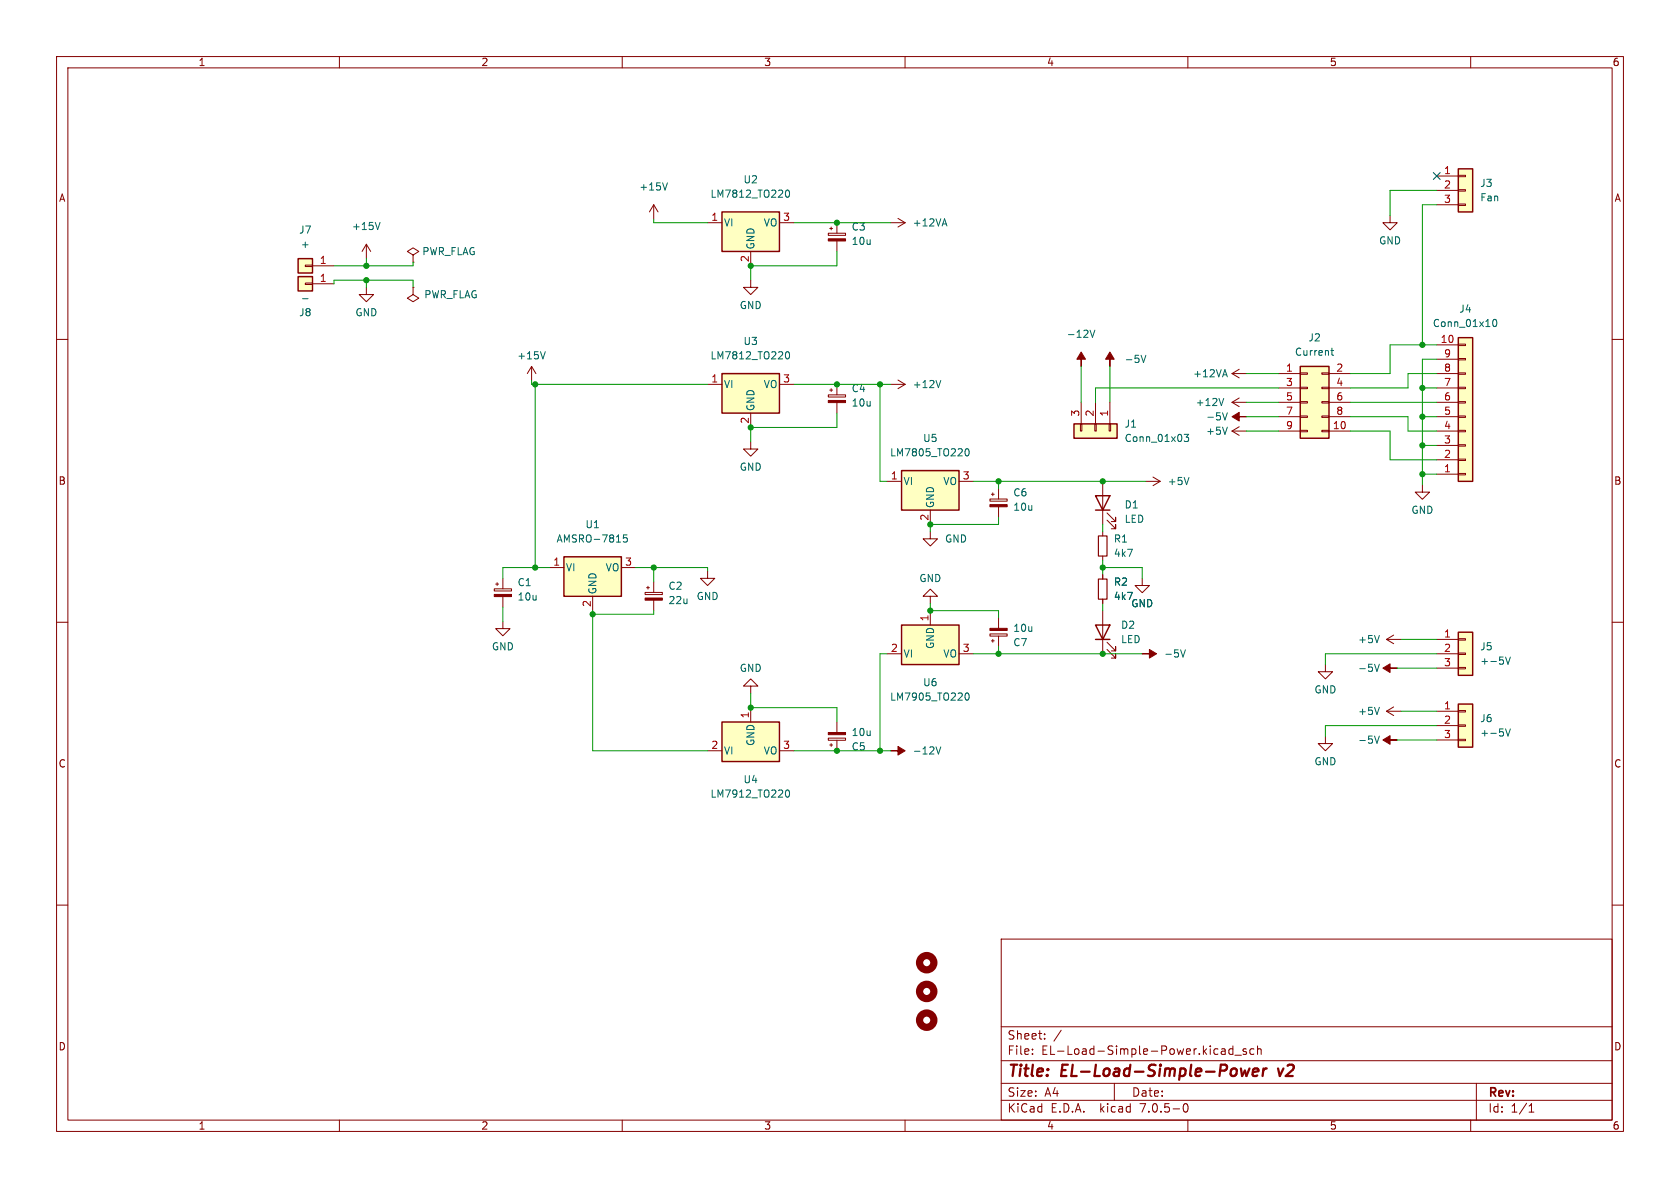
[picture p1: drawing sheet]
<svg xmlns="http://www.w3.org/2000/svg" width="297mm" height="210mm" viewBox="0 0 297 210" stroke-linecap="round" stroke-linejoin="round" font-family="sans-serif">
<g fill="none" stroke="#840000" stroke-width=".18">
<path d="M10 10h277v190h-277zM12 12h273v186h-273zM60 10v2M110 10v2M160 10v2M210 10v2M260 10v2M115.6 36.2l-.8 1.3M115.6 36.2v2.5M115.6 36.2l.7 1.3M125.1 39.4h2.5M137.8 39.4h2.5"/>
<path d="M148 39.4v1.8M157.5 39.4h2.5M158.7 38.6l1.3 .8M160 39.4l-1.3 .7M245.7 38.1v1.3h1.3l-1.3 1.2-1.2-1.2h1.2M254 31.1h3.8M254 33.7h3.8M254 36.2h3.8M257.8 36.1h1.3v.2h-1.3zM257.8 33.5h1.3v.3h-1.3zM257.8 31h1.3v.2h-1.3zM10 60h2"/>
<path d="M54 46.9h1.2v.2h-1.2zM54 50h1.2v.3h-1.2zM55.2 47h3.9M55.2 50.2h3.9M64.8 50.8v1.3h1.2l-1.2 1.2-1.3-1.2h1.3M64.8 43.2l-.8 1.3M64.8 43.2v2.5M64.8 43.2l.7 1.3M73 50.8v1.3l1 .6-1 .6-1-.6 1-.6M73 50.8h.1M73 45.1l1-.6-1-.7-1 .7 1 .6v1.3M73 46.4h.1"/>
<path d="M132.7 49.5v1.3h1.3l-1.3 1.3-1.3-1.3h1.3M132.7 44.5v2.5M146.4 41.2h3.1v.4h-3.1zM146.7 40.4h.5M146.9 40.1v.5M148 42.6v1.9M285 60h2M94 64.8l-.8 1.2M94 64.8v2.5M94 64.8l.7 1.2M125.1 67.9h2.5M132.7 78.1v1.3h1.3l-1.3 1.2-1.3-1.2h1.3"/>
<path d="M132.7 73v2.6M137.8 67.9h2.5M146.4 69.8h3.1v.4h-3.1zM146.7 69h.5M146.9 68.7v.5M148 67.9v1.9M148 71.2v1.8M157.5 67.9h2.5M158.7 67.2l1.3 .7M160 67.9l-1.3 .8M191 74.9h.3v1.3h-.3zM191.1 71.1v3.8"/>
<path d="M193.5 74.9h.3v1.3h-.3zM193.7 71.1v3.8M196.1 74.9h.2v1.3h-.2zM196.2 71.1v3.8M217.8 71.1l1.3 .8M217.8 71.1h2.5M217.8 66l1.3 .8M217.8 66h2.5M217.8 76.2l1.3 .8M217.8 76.2h2.5M219.1 70.4l-1.3 .7M219.1 65.3l-1.3 .7"/>
<path d="M219.1 75.4l-1.3 .8M226.1 71.1h3.8M226.1 66h3.8M226.1 76.2h3.8M226.1 68.6h3.8M226.1 73.7h3.8M229.9 76.1h1.2v.2h-1.2zM229.9 73.5h1.2v.3h-1.2zM229.9 71h1.2v.2h-1.2zM229.9 68.5h1.2v.2h-1.2zM229.9 65.9h1.2v.3h-1.2zM233.7 76.1h1.2v.2h-1.2z"/>
<path d="M233.7 73.5h1.2v.3h-1.2zM233.7 71h1.2v.2h-1.2zM233.7 68.5h1.2v.2h-1.2zM233.7 65.9h1.2v.3h-1.2zM234.9 71.1h3.9M234.9 66h3.9M234.9 76.2h3.9M234.9 68.6h3.9M234.9 73.7h3.9M254 71.1h3.8M254 66h3.8M254 76.2h3.8"/>
<path d="M254 68.6h3.8M254 73.7h3.8M254 61h3.8M254 78.7h3.8M254 63.5h3.8M257.8 60.8h1.3v.3h-1.3zM257.8 63.4h1.3v.2h-1.3zM257.8 65.9h1.3v.3h-1.3zM257.8 68.5h1.3v.2h-1.3zM257.8 71h1.3v.2h-1.3zM257.8 73.5h1.3v.3h-1.3zM257.8 76.1h1.3v.2h-1.3z"/>
<path d="M257.8 78.6h1.3v.3h-1.3zM156.8 85.1h2.6M164.5 94v1.3h-1.3l1.3 1.2 1.2-1.2h-1.2M164.5 90.2v2.5M169.5 85.1h2.6M175 88.2h3.1v.4h-3.1zM175.3 87.4h.5M175.5 87.1v.5M176.5 86.4v1.8M176.5 89.6v1.8M194.9 85.1v7.6M194.9 94v.7"/>
<path d="M194.9 98.3v.8M195.7 91.9l1.5 1.6v-.8v.8h-.7M195.7 90.7l1.5 1.5v-.8v.8h-.7M202.6 85.1h2.5M203.8 84.3l1.3 .8M205.1 85.1l-1.3 .8M251.5 85.7v1.3h1.2l-1.2 1.3-1.3-1.3h1.3M254 83.8h3.8M254 81.3h3.8M257.8 81.2h1.3v.2h-1.3zM257.8 83.7h1.3v.2h-1.3zM10 110h2"/>
<path d="M87.4 104.1h3v.4h-3zM87.6 103.3h.5M87.9 103v.5M88.9 109.9v1.2h1.3l-1.3 1.3-1.3-1.3h1.3M88.9 102.2v1.9M88.9 105.5v1.8M97.2 100.3h2.5M104.8 105.4v2.6M109.9 100.3h2.5M114 104.7h3.1v.4h-3.1zM114.3 103.9h.5M114.6 103.6v.5"/>
<path d="M115.6 102.9v1.8M115.6 106.1v1.9M125.1 101v1.2h1.3l-1.3 1.3-1.3-1.3h1.3M156.8 115.6h2.6M164.5 105.4h-1.3l1.3-1.3 1.2 1.3h-1.2v1.3M164.5 108v2.5M169.5 115.6h2.6M175 112.1h3.1v.3h-3.1zM175.3 113.3h.5M175.5 113v.5M176.5 109.2v1.9M176.5 112.4v1.9"/>
<path d="M194.9 101.6v.8M194.9 105.9v.8M194.9 108v7.6M195.7 114.8l1.5 1.5v-.7v.7h-.7M195.7 113.5l1.5 1.6v-.8v.8h-.7M201.9 102.2v1.3h1.3l-1.3 1.3-1.2-1.3h1.2M234.3 117.5v1.2h1.3l-1.3 1.3-1.3-1.3h1.3M245.1 113h2.5M245.1 113l1.3 .8M246.4 112.3l-1.3 .7M254 113h3.8M254 115.6h3.8"/>
<path d="M254 118.1h3.8M257.8 118h1.3v.2h-1.3zM257.8 115.4h1.3v.3h-1.3zM257.8 112.9h1.3v.3h-1.3zM285 110h2M125.1 132.7h2.5M132.7 121.3h-1.3l1.3-1.3 1.3 1.3h-1.3v1.3M132.7 125.1v2.5M137.8 132.7h2.5M146.4 130.5h3.1v.4h-3.1zM146.7 131.7h.5M146.9 131.4v.6"/>
<path d="M148 127.6v1.9M148 130.9v1.8M234.3 130.2v1.2h1.3l-1.3 1.3-1.3-1.3h1.3M245.1 125.7h2.5M245.1 125.7l1.3 .8M246.4 125l-1.3 .7M254 125.7h3.8M254 128.3h3.8M254 130.8h3.8M257.8 130.7h1.3v.2h-1.3zM257.8 128.1h1.3v.3h-1.3zM257.8 125.6h1.3v.3h-1.3z"/>
<path d="M10 160h2M285 160h2M177 166h108v32h-108zM60 198v2M110 198v2M160 198v2M177 194.5h108M177 191.5h108M177 187.5h108M177 181.5h108M182.5 186.3v.1M182.5 185.5v.1"/>
<path d="M184.7 183.6v.1M184.7 182.8v.1M187.6 182.1l-1.3 2M197 191.5v3M209.3 195.2l.2-.1a.81 .81 0 0 1 .6 .6 .81 .81 0 0 1-.3 .8l-.1 .1a.81 .81 0 0 1-.4-1.4zM210 198v2M216 185.5h.5l.1 .9M216 186.3h.6M216.6 185.8l-.6 .1M218 185.5l-.5-.1-.3 .3v.4l.2 .2h.6M218 184.9v1.5M218.3 186.5h1.2"/>
<path d="M220.3 185.5l-.3-.1-.3 .2 .1 .2 .5 .2v.3h-.6M221.7 185.5l-.5-.1-.2 .3v.4l.1 .2h.6M222.3 185.5l.2-.1 .4 .1 .1 .9M222.3 184.9v1.5M260 198v2M261 191.5v6.5M270.3 196.6h.9M270.3 195.5l.4-.4v1.5"/>
</g>
<path d="M219.4 188.9l.2 1.3 .5-.9 .2 .9 .6-1.3M221.5 189.5l1-.1-.1-.4-.6-.1-.3 .3v.9l.2 .1 .6-.1M223.4 188.9l-.2 1.3M223.9 188.9l-.3 .1-.3 .3" fill="none" stroke="#840000" stroke-width=".4"/>
<g fill="#840000" stroke="#840000" stroke-width=".18">
<path d="M157.5 132.7h1.2v-.7l1.3 .7-1.3 .8v-.8z"/>
<path d="M146.4 129.5h3.1v.4h-3.1z"/>
<path d="M244.5 118.1l1.2-.8v.8h1.3h-1.3v.8z"/>
<path d="M146.4 70.8h3.1v.4h-3.1z"/>
<path d="M244.5 130.8l1.2-.8v.8h1.3h-1.3v.8z"/>
<path d="M217.8 73.7l1.3-.8v.8h1.2h-1.2v.7z"/>
<path d="M146.4 42.2h3.1v.4h-3.1z"/>
<path d="M201.9 115.6h1.3v-.8l1.3 .8-1.3 .7v-.7z"/>
<path d="M175 111.1h3.1v.4h-3.1z"/>
<path d="M87.4 105.1h3v.4h-3z"/>
<path d="M114 105.7h3.1v.4h-3.1z"/>
<path d="M196.2 62.2l.8 1.3h-.8v1.3v-1.3h-.7z"/>
<path d="M191.1 62.2l.8 1.3h-.8v1.3v-1.3h-.7z"/>
<path d="M175 89.2h3.1v.4h-3.1z"/>
</g>
<g fill="none" stroke="#006464" stroke-width=".18">
<path d="M67.2 39.3l-.4 1.3M118 32.3l-.4 1.3M138.9 34.1l.1-.4 .2-.1a.68 .68 0 0 1 .4 .6 .68 .68 0 0 1-.4 .7l-.2-.2-.1-.3M166.7 39.6h.6M167 38.7l.4 1.2M53.5 52.8h1M192.7 58.4l.4 1.2 .5-1.2M264 56.6l.2-.1a.68 .68 0 0 1 .4 .6 .68 .68 0 0 1-.4 .6l-.2-.1-.1-.4zM96.4 62.2l-.4 1.2M138.9 62.7l.1-.4 .2-.1a.68 .68 0 0 1 .4 .6 .68 .68 0 0 1-.4 .6l-.2-.1-.1-.3M166.3 67.3l-.4 1.2M170.6 79.8l.1-.4 .2-.1a.68 .68 0 0 1 .4 .7 .68 .68 0 0 1-.4 .6l-.2-.1-.1-.4"/>
<path d="M201.7 62.8l.5 1.3 .4-1.3M209.3 76.8h.8l-.4 .5 .4 .1v.5l-.2 .1-.6-.1M216.1 73l.5 1.2 .4-1.2M216.3 66.3h.6M216.3 70.4l-.4 1.3M216.6 65.3l.4 1.3M217 75.5l-.4 1.3M235.3 62h.5M235.5 61.5v1.1l.3 .2M110.9 94.6h-.7v.6l.2-.2 .4 .1 .1 .2v.4l-.2 .1-.5-.1M210.2 84.4l-.4 1.3M208.7 114.9l.4 1.2 .5-1.2"/>
<path d="M243 117.4l.4 1.3 .5-1.3M243.9 112.3l-.5 1.3M266.2 116.1l.4 1.3 .4-1.3M165.5 132l.4 1.3 .4-1.3M170.6 123l.1-.4 .2-.1a.68 .68 0 0 1 .4 .6 .68 .68 0 0 1-.4 .7l-.2-.2-.1-.3M243 130.1l.4 1.3 .5-1.3M243.9 125l-.5 1.3M266.2 128.8l.4 1.3 .4-1.3M138.9 140.1l.1-.3 .2-.2a.68 .68 0 0 1 .4 .7 .68 .68 0 0 1-.4 .6l-.2-.1-.1-.4"/>
</g>
<g fill="none" stroke="#840000" stroke-width="1.3">
<circle cx="163.8" cy="175.3" r="1.27"/>
<circle cx="163.8" cy="170.2" r="1.27"/>
<circle cx="163.8" cy="180.3" r="1.27"/>
</g>
<g fill="#ffffc2" stroke="#ffffc2" stroke-width=".18">
<path d="M127.6 127.6h10.2v7h-10.2z"/>
<path d="M257.8 124.5h2.5v7.6h-2.5z"/>
<path d="M257.8 111.8h2.5v7.6h-2.5z"/>
<path d="M127.6 66h10.2v7h-10.2z"/>
<path d="M127.6 37.5h10.2v7h-10.2z"/>
<path d="M189.9 74.9h7.6v2.6h-7.6z"/>
<path d="M52.7 45.7h2.5v2.6h-2.5z"/>
<path d="M52.7 48.9h2.5v2.5h-2.5z"/>
<path d="M159.4 83.2h10.1v7h-10.1z"/>
<path d="M99.7 98.4h10.2v7h-10.2z"/>
<path d="M257.8 29.8h2.5v7.7h-2.5z"/>
<path d="M229.9 64.8h5v12.7h-5z"/>
<path d="M257.8 59.7h2.5v25.4h-2.5z"/>
<path d="M159.4 110.5h10.1v7h-10.1z"/>
</g>
<g fill="none" stroke="#840000" stroke-width=".25">
<path d="M127.6 37.5h10.2v7h-10.2zM257.8 29.8h2.5v7.7h-2.5zM52.7 45.7h2.5v2.6h-2.5zM52.7 48.9h2.5v2.5h-2.5zM257.8 59.7h2.5v25.4h-2.5zM127.6 66h10.2v7h-10.2zM189.9 74.9h7.6v2.6h-7.6zM229.9 64.8h5v12.7h-5zM99.7 98.4h10.2v7h-10.2zM159.4 83.2h10.1v7h-10.1zM193.7 87.6h2.5l-1.3 2.6zM193.7 90.2h2.5"/>
<path d="M159.4 110.5h10.1v7h-10.1zM193.7 110.5h2.5l-1.3 2.5zM193.7 113h2.5M257.8 111.8h2.5v7.6h-2.5zM127.6 127.6h10.2v7h-10.2zM257.8 124.5h2.5v7.6h-2.5z"/>
</g>
<path d="M194.2 94.7h1.5v3.6h-1.5zM194.2 102.4h1.5v3.5h-1.5z" fill="none" stroke="#840000" stroke-width=".2"/>
<g fill="none" stroke="#009600" stroke-width=".18">
<path d="M115.6 38.7v.7h9.5M140.3 39.4h17.2M254 36.2h-2.5v24.8M254 33.7h-8.3v4.4M59.1 50.2v-.7h13.9v1.3M64.8 45.7v1.3M64.8 49.5v1.3M73 46.4v.6h-13.9M148 44.5v2.5h-15.3v2.5M94 67.3v.6h31.1M94.6 67.9v32.4M140.3 67.9h17.2"/>
<path d="M148 73v2.6h-15.3v2.5M155.6 67.9v17.2h1.2M191.1 64.8v6.3M196.2 64.8v6.3M220.3 73.7h5.8M220.3 71.1h5.8M220.3 76.2h5.8M220.3 66h5.8M226.1 68.6h-32.4v2.5M238.8 73.7h10.1v2.5h5.1M238.8 71.1h15.2M238.8 76.2h6.9v5.1h8.3"/>
<path d="M251.5 73.7h2.5M251.5 68.6h2.5M251.5 78.7h2.5M254 63.5h-2.5v22.2M254 66h-5.1v2.6h-10.1M254 61h-8.3v5h-6.9M172.1 85.1h30.5M176.5 91.4v1.3h-12v1.3M176.5 85.1v1.3M194.9 92.7v1.3M194.9 99.1v2.5M251.5 83.8h2.5"/>
<path d="M88.9 107.3v2.6M97.2 100.3h-8.3v1.9M104.8 108v24.7h20.3M112.4 100.3h12.7v.7M115.6 100.3v2.6M115.6 108v.6h-10.8M156.8 115.6h-1.2v17.1M164.5 106.7v1.3h12v1.2M172.1 115.6h29.8M176.5 114.3v1.3M194.9 100.3h7v1.9M194.9 106.7v1.3"/>
<path d="M247 118.1h7M247.6 113h6.4M254 115.6h-19.7v1.9M132.7 122.6v2.5h15.3v2.5M140.3 132.7h17.2M247 130.8h7M247.6 125.7h6.4M254 128.3h-19.7v1.9"/>
</g>
<path d="M253.4 30.5l1.2 1.2M254.6 30.5l-1.2 1.2" fill="none" stroke="#000084" stroke-width=".18"/>
<g fill="#009600" stroke="#009600" stroke-width=".18">
<circle cx="64.8" cy="49.5" r=".46"/>
<circle cx="64.8" cy="47" r=".46"/>
<circle cx="94.6" cy="67.9" r=".46"/>
<circle cx="132.7" cy="47" r=".46"/>
<circle cx="148" cy="39.4" r=".46"/>
<circle cx="176.5" cy="115.6" r=".46"/>
<circle cx="164.5" cy="92.7" r=".46"/>
<circle cx="194.9" cy="85.1" r=".46"/>
<circle cx="176.5" cy="85.1" r=".46"/>
<circle cx="194.9" cy="100.3" r=".46"/>
<circle cx="164.5" cy="108" r=".46"/>
<circle cx="251.5" cy="73.7" r=".46"/>
<circle cx="251.5" cy="68.6" r=".46"/>
<circle cx="251.5" cy="78.7" r=".46"/>
<circle cx="251.5" cy="83.8" r=".46"/>
<circle cx="251.5" cy="61" r=".46"/>
<circle cx="132.7" cy="75.6" r=".46"/>
<circle cx="104.8" cy="108.6" r=".46"/>
<circle cx="94.6" cy="100.3" r=".46"/>
<circle cx="115.6" cy="100.3" r=".46"/>
<circle cx="148" cy="67.9" r=".46"/>
<circle cx="194.9" cy="115.6" r=".46"/>
<circle cx="155.6" cy="67.9" r=".46"/>
<circle cx="148" cy="132.7" r=".46"/>
<circle cx="132.7" cy="125.1" r=".46"/>
<circle cx="155.6" cy="132.7" r=".46"/>
</g>
<g font-size="2.8" fill="#840000">
<text x="178" y="190.8">Title:</text>
<text x="187.5" y="190.8">EL-Load-Simple-Power</text>
<text x="226.4" y="190.8">v2</text>
</g>
<g font-size="2.1" fill="#840000">
<text x="178" y="183.9">Sheet:</text>
<text x="178" y="186.6">File:</text>
<text x="184" y="186.6">EL-Load-Simple-Power.kicad_sch</text>
<text x="178" y="196.8">KiCad</text>
<text x="178" y="194">Size:</text>
<text x="184.6" y="194">A4</text>
<text x="185.7" y="196.8">E.D.A.</text>
<text x="194.4" y="196.8">kicad</text>
<text x="200" y="194">Date:</text>
<text x="201.5" y="196.8">7.0.5-0</text>
<text x="263" y="194.2">Rev:</text>
<text x="263" y="196.8">Id:</text>
<text x="267" y="196.8">1/1</text>
</g>
<g font-size="1.8" fill="#840000">
<text x="35" y="11.8">1</text>
<text x="85" y="11.8">2</text>
<text x="135" y="11.8">3</text>
<text x="185" y="11.8">4</text>
<text x="235" y="11.8">5</text>
<text x="285" y="11.8">6</text>
<text x="10.4" y="35.8">A</text>
<text x="285.4" y="35.8">A</text>
<text x="10.3" y="85.8">B</text>
<text x="285.3" y="85.8">B</text>
<text x="10.3" y="135.8">C</text>
<text x="285.3" y="135.8">C</text>
<text x="10.3" y="185.8">D</text>
<text x="285.3" y="185.8">D</text>
<text x="35" y="199.8">1</text>
<text x="85" y="199.8">2</text>
<text x="135" y="199.8">3</text>
<text x="185" y="199.8">4</text>
<text x="235" y="199.8">5</text>
<text x="285" y="199.8">6</text>
</g>
<g font-size="1.8" fill="#006464">
<text x="113" y="33.8">+15V</text>
<text x="125.5" y="35.1">LM7812_TO220</text>
<text x="131.4" y="32.6">U2</text>
<text x="261.6" y="33.2">J3</text>
<text x="261.6" y="35.8">Fan</text>
<text x="52.8" y="41.5">J7</text>
<text x="62.2" y="40.8">+15V</text>
<text x="127.9" y="40.2">VI</text>
<text x="135" y="40.2">VO</text>
<text x="150.5" y="40.9">C3</text>
<text x="161.3" y="40.2">+12VA</text>
<text x="53.1" y="44">+</text>
<text x="74.6" y="45.3">PWR_FLAG</text>
<text x="133.5" y="44.2" transform="rotate(-90 133.5 44.2)">GND</text>
<text x="150.5" y="43.5">10u</text>
<text x="243.7" y="43.4">GND</text>
<text x="74.9" y="52.9">PWR_FLAG</text>
<text x="52.8" y="56.1">J8</text>
<text x="62.8" y="56.1">GND</text>
<text x="130.7" y="54.8">GND</text>
<text x="188.5" y="59.9">-12V</text>
<text x="253.2" y="58">Conn_01x10</text>
<text x="257.9" y="55.4">J4</text>
<text x="91.4" y="63.7">+15V</text>
<text x="125.5" y="63.7">LM7812_TO220</text>
<text x="131.4" y="61.2">U3</text>
<text x="198.8" y="64.3">-5V</text>
<text x="228.9" y="63.1">Current</text>
<text x="231.3" y="60.5">J2</text>
<text x="127.9" y="68.8">VI</text>
<text x="135" y="68.8">VO</text>
<text x="150.5" y="69.5">C4</text>
<text x="161.3" y="68.8">+12V</text>
<text x="210.9" y="66.9">+12VA</text>
<text x="211.3" y="71.9">+12V</text>
<text x="133.5" y="72.8" transform="rotate(-90 133.5 72.8)">GND</text>
<text x="150.5" y="72">10u</text>
<text x="198.8" y="75.8">J1</text>
<text x="213.2" y="74.5">-5V</text>
<text x="213.2" y="77">+5V</text>
<text x="130.7" y="83.4">GND</text>
<text x="157.3" y="80.8">LM7805_TO220</text>
<text x="163.1" y="78.3">U5</text>
<text x="198.8" y="78.3">Conn_01x03</text>
<text x="159.6" y="85.9">VI</text>
<text x="165.3" y="89.9" transform="rotate(-90 165.3 89.9)">GND</text>
<text x="166.7" y="85.9">VO</text>
<text x="179.1" y="87.9">C6</text>
<text x="206.4" y="85.9">+5V</text>
<text x="103.4" y="93.5">U1</text>
<text x="179.1" y="90.4">10u</text>
<text x="198.8" y="90">D1</text>
<text x="198.8" y="92.6">LED</text>
<text x="249.5" y="91">GND</text>
<text x="98.3" y="96.1">AMSRO-7815</text>
<text x="99.9" y="101.2">VI</text>
<text x="107.1" y="101.2">VO</text>
<text x="167" y="96.1">GND</text>
<text x="196.9" y="96.1">R1</text>
<text x="196.9" y="98.6">4k7</text>
<text x="91.4" y="103.8">C1</text>
<text x="91.4" y="106.3">10u</text>
<text x="105.6" y="105.2" transform="rotate(-90 105.6 105.2)">GND</text>
<text x="118.1" y="104.4">C2</text>
<text x="118.1" y="107">22u</text>
<text x="123.1" y="106.2">GND</text>
<text x="162.5" y="103.1">GND</text>
<text x="196.9" y="103.7">R2</text>
<text x="196.9" y="106.2">4k7</text>
<text x="199.9" y="107.5">GND</text>
<text x="179.1" y="111.9">10u</text>
<text x="198.1" y="111.3">D2</text>
<text x="198.1" y="113.9">LED</text>
<text x="240" y="113.9">+5V</text>
<text x="86.9" y="115.1">GND</text>
<text x="130.7" y="118.9">GND</text>
<text x="159.6" y="116.4">VI</text>
<text x="165.3" y="114.7" transform="rotate(-90 165.3 114.7)">GND</text>
<text x="166.7" y="116.4">VO</text>
<text x="179.1" y="114.4">C7</text>
<text x="205.7" y="116.4">-5V</text>
<text x="240" y="118.9">-5V</text>
<text x="261.6" y="115.1">J5</text>
<text x="261.6" y="117.7">+-5V</text>
<text x="157.3" y="124">LM7905_TO220</text>
<text x="163.1" y="121.5">U6</text>
<text x="232.3" y="122.7">GND</text>
<text x="133.5" y="131.9" transform="rotate(-90 133.5 131.9)">GND</text>
<text x="150.5" y="130.3">10u</text>
<text x="240" y="131.6">-5V</text>
<text x="240" y="126.6">+5V</text>
<text x="261.6" y="127.8">J6</text>
<text x="261.6" y="130.4">+-5V</text>
<text x="127.9" y="133.5">VI</text>
<text x="135" y="133.5">VO</text>
<text x="150.5" y="132.8">C5</text>
<text x="161.3" y="133.5">-12V</text>
<text x="232.3" y="135.4">GND</text>
<text x="125.5" y="141.2">LM7912_TO220</text>
<text x="131.4" y="138.6">U4</text>
</g>
<g font-size="1.8" fill="#a90000">
<text x="255.2" y="30.9">1</text>
<text x="255.2" y="33.4">2</text>
<text x="255.2" y="35.9">3</text>
<text x="125.7" y="39.1">1</text>
<text x="138.4" y="39.1">3</text>
<text x="56.5" y="46.7">1</text>
<text x="132.5" y="46.4" transform="rotate(-90 132.5 46.4)">2</text>
<text x="56.5" y="49.9">1</text>
<text x="227.3" y="65.8">1</text>
<text x="236.2" y="65.8">2</text>
<text x="254.6" y="60.7">10</text>
<text x="255.2" y="65.8">8</text>
<text x="255.2" y="63.2">9</text>
<text x="125.7" y="67.7">1</text>
<text x="138.4" y="67.7">3</text>
<text x="227.3" y="68.3">3</text>
<text x="227.3" y="70.9">5</text>
<text x="236.2" y="68.3">4</text>
<text x="236.2" y="70.9">6</text>
<text x="255.2" y="70.9">6</text>
<text x="255.2" y="68.3">7</text>
<text x="132.5" y="75" transform="rotate(-90 132.5 75)">2</text>
<text x="190.9" y="73.7" transform="rotate(-90 190.9 73.7)">3</text>
<text x="193.4" y="73.7" transform="rotate(-90 193.4 73.7)">2</text>
<text x="196" y="73.7" transform="rotate(-90 196 73.7)">1</text>
<text x="227.3" y="73.4">7</text>
<text x="227.3" y="75.9">9</text>
<text x="235.6" y="75.9">10</text>
<text x="236.2" y="73.4">8</text>
<text x="255.2" y="75.9">4</text>
<text x="255.2" y="73.4">5</text>
<text x="255.2" y="83.6">1</text>
<text x="255.2" y="81">2</text>
<text x="255.2" y="78.5">3</text>
<text x="157.4" y="84.8">1</text>
<text x="170.1" y="84.8">3</text>
<text x="164.2" y="92.1" transform="rotate(-90 164.2 92.1)">2</text>
<text x="97.8" y="100.1">1</text>
<text x="110.5" y="100.1">3</text>
<text x="104.5" y="107.3" transform="rotate(-90 104.5 107.3)">2</text>
<text x="164.2" y="109.9" transform="rotate(-90 164.2 109.9)">1</text>
<text x="255.2" y="112.8">1</text>
<text x="157.4" y="115.3">2</text>
<text x="170.1" y="115.3">3</text>
<text x="255.2" y="115.3">2</text>
<text x="255.2" y="117.9">3</text>
<text x="255.2" y="125.5">1</text>
<text x="132.5" y="127" transform="rotate(-90 132.5 127)">1</text>
<text x="255.2" y="128">2</text>
<text x="255.2" y="130.6">3</text>
<text x="125.7" y="132.5">2</text>
<text x="138.4" y="132.5">3</text>
</g>
</svg>
